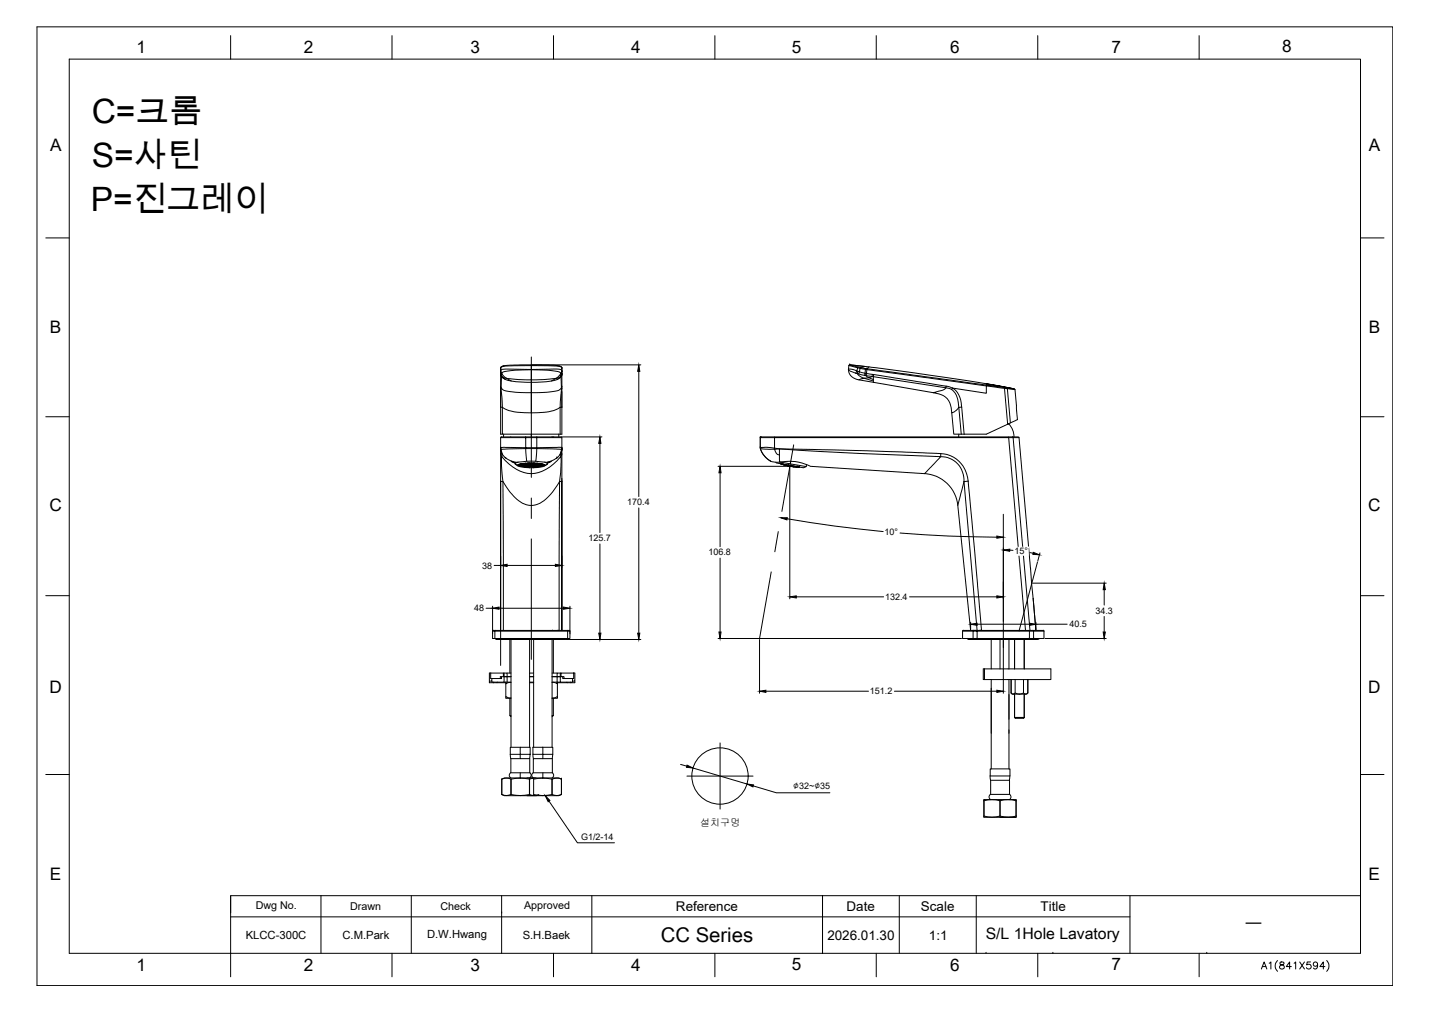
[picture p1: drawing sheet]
<svg xmlns="http://www.w3.org/2000/svg" width="420mm" height="297mm" viewBox="0 0 420 297" stroke-linecap="round" stroke-linejoin="round" font-family="sans-serif">
<!-- layer: 0 -->
<g fill="none" stroke="#000" stroke-width=".29">
<path d="M147.1 119.6l.5 .1v7.9h17M147.1 114l.1 .4M147.1 113.5l.5 6.2a10.4 10.4 0 0 0 6.5 1.6h2M147.1 110a2.02 2.02 0 0 0 1.4 1.5M147.1 109.7l.2 .6M147.1 109.2l.3 .7M147.1 109l.3 .7M147.1 119.6v8h.5M147.1 114v5.6M147.1 114.7v4.9M147.1 113.5v.5M147.1 110v3.5"/>
<path d="M147.1 110l.2 .7-.1 3.2a3.1 3.1 0 0 0 2.9 1.2 42.2 42.2 0 0 0 14.2-.5l.7-.7M147.1 109.7v.3M147.1 109.2v.5M147.1 109v-1l.2-.2a81.3 81.3 0 0 1 16.9-.2l.9 .4v1M147.1 109l.3-.4 1.3-.2h15l1 .2 .4 .4M147.1 108.2v1M147.1 109.7h.1M147.1 108.9v.1M147.3 110.3l.3 .5a3.8 3.8 0 0 0 2.6 1.1M148.1 107.5l-1 .4 .2 1.7a1.36 1.36 0 0 0 1.5 1.5l1.4 .8a45.6 45.6 0 0 0 11.8 0l1.4-.8a1.21 1.21 0 0 0 1.4-.8M156.1 107.2v1.4M156.1 107.2l8.2 .3"/>
<path d="M156.1 107.2l-6.3 .1-2 .2M156.1 108.6v3h-1.4a21.7 21.7 0 0 1-6.3-.7l-1-1.2M156.1 108.6l-6 .3-2.2 .4-.5 .4M156.1 108.6l6 .3 2.2 .4 .4 .4M164.2 107.5l.8 .4M164.6 119.7v7.9M164.7 109.7a2.66 2.66 0 0 1-3 1.7l-5.6 .2v9.7h2a10.4 10.4 0 0 0 6.5-1.6M164.9 110.3h.1M164.9 110.3a3.7 3.7 0 0 1-2.9 1.6M165 113.9l-.4 5.8M165 107.9l.1 1.3M165.1 119.6l-.5 .1"/>
<path d="M165.1 114l-.1 .4M165.1 113.5l-.1 .4M165.1 110l-.3 .7 .2 3.2M165.1 110a2.05 2.05 0 0 1-1.4 1.5M165.1 109.7l-.2 .6M165.1 108.2h.1M165.1 109.7l-.3 .6M165.1 109.2l-.3 .7M165.1 109.1l-.3 1.2M165.1 109l-.4 .7M165.1 119.6v8h-.5M165.1 114v5.6"/>
<path d="M165.1 115.1v4.5M165.1 113.5v.5M165.1 110v3.5M165.1 109.7v.3M165.1 109.2v.5M165.1 108.9v.3M165.1 109.7h.1M165.1 110h.1M249.3 108.6a2.96 2.96 0 0 0 4.2 2.6l.4-.1-1.2-.5-.9-.9M249.3 108.6l.5 .5 1.6 .6M249.3 108.5v.1M249.4 107.4l.3-.2 2.4 .6"/>
<path d="M249.4 107.4l2.6 .6-.3 1M249.4 107.4l-.1 1.2a2.36 2.36 0 0 1 2.4 .4M249.7 107.2h.1M249.7 107.2l4.5 .5-1.4 .3M249.7 107.2l4.4 .5M251.4 109.7h.4M251.7 109l-.3 .7M251.7 109l.3 .1M251.8 109.7l.5 .2M252 109.1l-.2 .6M252 109.1l.5 .1M252.1 107.8l-.1 .2 .7 .2"/>
<path d="M252.1 107.8l.7 .2M252.3 109.9l1.7 .4M252.4 111.6l4.2 .7M252.5 109.2l1.7 .5M252.5 109.2l-.2 .7M252.7 108.2l-.2 1M252.7 108.2h.1M252.8 108.2l1.5 .3M252.8 108l-.1 .2M252.8 108h.1M252.8 108l1.5 .3M252.8 108v.2"/>
<path d="M254 110.3h.3M254.2 109.7l-.2 .6M254.2 107.7l1.1 .1M254.2 109.7h.2M254.3 108.5l-.1 1.2M254.3 108.5l.4 .1M254.3 108.3v.2M254.3 110.3a1.2 1.2 0 0 0 1.9 .3M254.3 108.3h.4M254.3 110.3h.2M254.4 109.7l-.1 .6M254.4 109.7h.2"/>
<path d="M254.5 110.3l1.7 .3M254.6 109.7l1.7 .3M254.6 109.7l-.1 .6M254.7 108.6h.1M254.7 108.6l35.1 4.8M254.7 108.6l-.1 1.1M254.7 108.3l.6-.5 12.8 1.7 21.7 3.2v.4M254.7 108.3h.1M254.7 108.3l35.1 4.8M254.7 108.3v.3M256.2 110.6l.4 .1M256.3 110l-.1 .6"/>
<path d="M256.3 110h.4M256.6 110.7v.8l-1.3-.5-1.4 .1 2.7 .8M256.6 111.5v.8M256.6 112.3l17.6 3.1M256.6 110.7l21.3 3.2 .1-.4M256.7 110l21.3 3.5M256.7 110l-.1 .7M274.2 115.4l.6-.2a5.4 5.4 0 0 0 3.1-1.3 4.1 4.1 0 0 1 3.6 4.3l.2 1.5-.8 .9-1.3 .7a5.3 5.3 0 0 0-5.4-5.9zM278 113.5l1.9 .5M279.9 114a6.7 6.7 0 0 1 2.7 5.6M279.9 114l-.3 .4M282.6 119.6l.7 8"/>
<path d="M282.6 119.6l-.9 .1 .7 7.9M289.8 113.4v2.1l-9.9-1.5M289.8 113.1v.3v-.3M289.8 112.7l8.2 1.6zM289.8 113.4l5.3 .7M289.8 113.4h.1M289.8 113.1h.1M289.8 113.1l4.1 .6M289.8 113.1l5.3 .8M295.1 113.9h.5M295.1 113.9l.7 .1M295.1 114.1l.9 .1 .9 10.1-.8 .3"/>
<path d="M295.1 114.1l1 10.5M295.1 113.9v.2M295.8 114l.2 .2 2.2 .3 .4 4.6M295.8 114l2.1 .2 .3 .3M298.6 119.1l.3 4.2-2 1M147.1 133.3v8.1l.7 .1 .1 43.7M147.1 132.1a2.59 2.59 0 0 0 .3 2.1M147.1 131.7v.3M147.1 132l.1 .8M147.1 131.7l.1 1.1 .5 .9M147.1 131.7h.1M147.1 131.8h.1"/>
<path d="M147.1 131.8v.2M147.1 132v.4M147.1 132l.5 1.6M147.1 132l7.4-.2 .3 3.7h2.6l.3-3.7 7.3 .2M147.3 132.8l.1 1.4M147.3 128.3l-.2 .3M147.3 128.4h7.2M147.4 134.2a11.4 11.4 0 0 0 9.8 4.9 12.7 12.7 0 0 0 7.5-4.9l.1 3.3a9.5 9.5 0 0 1-3 7.7 6.9 6.9 0 0 1-7.3 3.1 13.8 13.8 0 0 1-6.7-6.8l-.5-4.6zM147.6 133.6l1.2 1.1M148 127.5l-.1 .8M148.4 134.5v-.1a5.5 5.5 0 0 0 5.3 1.3l1.1-.2M148.5 134.5h.1"/>
<path d="M150.1 128.4h.1M151.1 135.8l-.9-.3 1.1 .6M151.2 135.9h.2M151.4 136.3l.8 .6M151.4 135.8v.5M151.4 136.3l.7 .5M152.1 136.8a5.8 5.8 0 0 0 3.4 .6M152.1 136.8a7.8 7.8 0 0 1 5.1-.7l1.9 .1 1 .6M152.2 136.7l.2 .1M152.2 136.6v.1M152.3 135.8l-.9 .5M152.3 136.6l.2 .1h-.3"/>
<path d="M152.3 136.5l.8 .2zM152.3 136.6l.8 .2zM152.3 136.7l.8 .2zM152.3 136.6v.1M152.4 136.8l.7 .2-.3-.1M152.4 136.8h.1M152.6 136.4v.4M152.8 136.9h.1M152.8 136.9l.3 .1M153 136.3v.6M153 136.9l.8 .1zM153 136.4l.8 .1z"/>
<path d="M153 137l.8 .1zM153 136.6l.8 .1zM153 136.7l.8 .1zM153 136.8l.8 .2zM153.1 136.2l-.3 .1 .3 .2h-.8M153.1 137h.1M153.2 136.9v.1M153.6 136.4v.6M153.6 137h.1M153.7 137h.1M153.7 136.4v-.2l.1 .1-.1 .1-.5-.2v.8h.5M153.7 137l.8 .1z"/>
<path d="M153.7 136.6l.8 .1zM153.7 136.8l.8 .1zM153.7 137.1h.6M153.7 136.9l.8 .1zM153.7 136.4l.8 .1zM153.9 136.2v.9M154.3 136.1l.2 .1h-.8M154.3 136.1v1M154.3 137.1l.2 .1M154.4 137l.8 .1zM154.4 136.8h.8zM154.4 137.1l.8 .1z"/>
<path d="M154.4 136.9l.8 .1zM154.4 136.6h.8zM154.4 136.4h.8zM154.4 136.1l.1 .1h.7l-.2-.1v1.1M154.5 128.4v.2h3.2v2.9h-3.2v-2.9h-7.4v3.1l1-.3 6.4 .1v.3l9.6-.4 1 .3v-3.1h-7.4v-.2M154.5 128.4h3.2M154.5 137.1h.1M154.5 137.2h.5M154.5 136.1v1.1M155.1 136.1l.1 .1M155.2 136.2h.1M155.2 136.2h.3v1.1h-.3z"/>
<path d="M155.2 137.1h-.2l.2 .1M155.2 137h-.2l.2 .1M155.2 136.9h-.2l.2 .1M155.2 136.7l-.2 .1h.2M155.2 136.5h-.2l.2 .1M155.2 136.2l-.2 .1 .2 .1M155.2 136v.2M155.5 137.4h1.3M155.5 136.1l.3 .1h-.2M155.5 136.8l.3 .1-.3 .1M155.5 137.2h.3M155.5 137h.2"/>
<path d="M155.5 136.2h.1M155.5 137.3v.1M155.6 137l.2 .1-.3 .1h.3M155.6 136.5h.1M155.6 136.3l.2 .3-.3 .1M155.6 136v1.2M155.6 136.1l-.1 .1M155.7 137.2h.7M155.7 137h.8M155.8 137.1v.1M155.8 136l-.2 .1M155.9 136.6l-.2-.1h.8l-.2 .1"/>
<path d="M155.9 136.6l-.2 .1 .2 .2M155.9 136.2h-.2h.8h-.2M155.9 136.2v.9M155.9 136.9h.4M155.9 136.6h.4M155.9 136.2h.4M155.9 136.9l-.2 .1M156.1 127.6v.8M156.3 136.6l.2 .1-.2 .2M156.3 136.2v.9M156.3 136.9l.2 .1M156.4 137.2h.4"/>
<path d="M156.4 137.1v.1M156.5 137h.3l-.4 .1 .4 .1h-.3M156.6 136.3l-.2 .3 .4 .1M156.6 136.2h.2M156.8 136.5h-.2h.2M156.8 136.2h.3v1h-.3zM156.8 136.8l-.4 .1 .4 .1M156.8 136.1l-.4 .1h.2M156.8 136.2l-.2-.2v1.2M156.8 137.2v.2M157 136v.2M157.1 136.2v.1"/>
<path d="M157.1 136.4h.7l-.7 .1 .7 .1-.7 .1 .7 .1-.7 .1M157.1 137l.7-.1zM157.1 137.1l.7-.1-.7 .2M157.1 137.2l.7-.1zM157.2 137h.1M157.2 137.2h-.1M157.4 135.5l3.7 .3M157.6 137.2h.1M157.6 136.1v1.1M157.6 137.2h-.4M157.7 136.7l.8-.1zM157.7 137.1l.8-.1z"/>
<path d="M157.7 137l.8-.1zM157.7 136.5l.8-.1zM157.7 136.9l.8-.1zM157.7 128.4h7.2M157.9 136.1v1M158.3 137.1h-.7M158.3 136.2v.9M158.4 136.5l.8-.1zM158.4 137l.8-.1zM158.4 137l.8-.2zM158.4 136.8l.8-.1zM158.4 136.7l.8-.1z"/>
<path d="M158.4 137.1l.8-.1zM158.4 136.2l-.5 .1-.2-.1 .1-.1-.2 .1h-.6l.2-.1v1.1M158.5 136.2l-.1 .1 .6-.1M158.6 137h.1M158.6 136.2v.8M158.9 136.2v.8M159 136.9l-.7 .2M159 136.8l.8-.2zM159 136.7l.8-.2zM159.1 136.2l.3 .1-.4 .2h.8M159.2 136.3v.5M159.4 136.9h.1"/>
<path d="M159.4 136.9l-.4 .1M159.6 136.8l-.4 .1M159.6 136.4v.3M159.8 136.8l-.8 .2 .4-.1M159.8 136.8h.1M159.9 136.7l-.1 .1M159.9 136.7h.1M160 136.6v.1M160 135.8l.9 .5-.9 .6M160 136.6h-.3l.2-.1v.2M160 136.6l-.3 .1h.3M160.1 136.8a5.7 5.7 0 0 1-3.3 .6"/>
<path d="M160.9 135.8v.5l-.8 .5M161 135.8l-.1 .1M161.1 135.8l.9-.3-1.1 .6M162.1 128.4h.6M163.6 134.5h.1M163.8 134.5l-2.7 1.3M164.1 127.5l.1 .8M164.5 133.6l-1.1 1.2M164.9 128.3l.2 .3M165 132v.4M165 132l-.5 1.6M165.1 131.9v.2a2.59 2.59 0 0 1-.4 2.1z"/>
<path d="M165.1 131.7l-.1 .3M165.1 133.3v8.1M165.1 131.9l-.1 .9-.5 .9M165.1 131.7h.1M165.1 131.7v.2M223.4 131.8a6.6 6.6 0 0 0 2.9 3.6M223.4 131.5h.1M223.4 128.6h.1M223.4 131.5a1.35 1.35 0 0 0 1.5 .5h2.6M223.4 128.6h4.2v3.1l-2.4-.3-1.8 .1zM223.4 128.6v2.9M223.4 131.8h.1"/>
<path d="M223.4 131.8a5.1 5.1 0 0 0 5.1 4h.6M223.6 128.4l-.2 .2M223.6 128.4h4M226.3 135.4v.1M226.3 135.5h.2M227.5 132l.1-.3a37.5 37.5 0 0 0 8.5 .3l18.3 .4 22 .9M227.6 128.4h68.8v.2h-68.8zM227.6 131.7l-.1 .3M227.9 135.8l.3 .2 3.9 .8M229 131.9l-1.4 .1 .6 1.4 .8 .3M229 131.9a1112.6 1112.6 0 0 0 47.4 2.3l-4.7 5-33.6-2.2-.5-.2a13.9 13.9 0 0 0-8.5-1zM229.2 136.2a15.8 15.8 0 0 0 5.8 1 15.8 15.8 0 0 1-5.8-1"/>
<path d="M229.4 136.2l.2 .1M229.4 136.2h.1M229.5 136.3h.1M229.5 136.3h.2M229.7 136.3l.4 .2M229.7 136.3h.1M229.8 136.3h.1M229.9 136.3l.3 .2M230.1 136.5h.2M230.2 136.5h.1M230.2 136.5l.7 .2M230.2 136.4v.1"/>
<path d="M230.2 136.5l.2 .1M230.3 136.5l.1 .1M230.4 136.5v.1M230.6 136.5l-.2-.1 .6 .3M230.6 136.5l.7 .2M230.6 136.6l.7 .1M230.6 136.5h-.4M230.6 136.5v.1M230.9 136.7l-.2-.1 .3 .2M231 136.7l.7 .2h-.2M231 136.6l.7 .1M231 136.5v.1"/>
<path d="M231 136.7v.1M231 136.8h.2M231 136.7h.2M231.2 136.8h.1M231.4 136.7l.7 .2zM231.4 136.6l-.1 .1M231.4 136.8l.4 .1M231.5 136.8v.1M231.6 136.6l.1 .1M231.7 136.9h.1M231.7 136.7h.1M231.7 136.9l.7 .1"/>
<path d="M231.7 136.7h.3M231.8 136.7l-.1 .2 .2 .1-.1-.1M231.8 136.8h.3M232.1 136.8l3.9 .6 .9-.3M232.1 136.8h.1M232.1 136.9l.7 .1M232.2 136.3l4.7 .8 .1-.6M232.2 137h.1M232.2 137h.2M232.3 136.8h.1M232.3 135.5l-.1 .8-3-.6M232.4 136.8h.1"/>
<path d="M232.4 136.8h-.3M232.4 137h.2M232.5 136.8h.1M232.5 136.9l-.1 .1M232.5 136.9l.7 .1M232.5 136.8v.1M232.5 137h.2M232.7 137.1l-.2-.1 1.5 .2h-.2M232.7 137v.1M232.9 136.9l-.1 .1M232.9 137l.7 .1M232.9 137h.7"/>
<path d="M233 137.1h.1M233 137l.1 .1M233.2 136.9v.2M233.2 137.1h.1M233.2 137.1l.3 .1M233.3 137.1h.1M233.3 136.9l.6 .1M233.5 137.1v.1M233.6 137v.1M233.6 137l.1 .1M233.7 137.1h.6M233.7 137h.2"/>
<path d="M233.7 137.1l.4 .1M233.8 137.1v.1M234 137.2h.1M234 137.2h.2M234 137v.1M234.1 137.2h.1M234.3 137.1h.1M234.4 137.1l.3 .1M234.5 137.2h-.5M234.7 137.2h.2M234.8 137.2h.1M271.6 139.1a10.4 10.4 0 0 1 9.8 9.4"/>
<path d="M276.4 133.3v.9a6.8 6.8 0 0 1 6.8 7.3M276.4 133.3a8.5 8.5 0 0 1 8.1 8.1M279.6 121.3l.6 6.3h2.2M281.7 127.5v.8M282.4 127.6h.9M296.1 124.6l-6.3 3h-6.5M296.2 124.6h.2M296.4 128.4h1.1M296.4 124.5l-.2 .1M296.4 124.6l1.2 2 .3 1.7M297.5 128.4l.2 .2M297.5 128.4h1.7"/>
<path d="M297.7 128.6h-1.3l4.9 56.6M297.7 128.6l4.9 56.6M299.4 128.4v.2h-1.7M299.4 128.6l5 56.6M147.1 141.4v43.8zM165.1 141.4l-.7 .1-.1 43.7M165.1 141.4v43.8zM165.1 140.6v.8M283.2 141.5l-1.8 7 3.8 36.7M283.2 141.5l3.9 43.7M284.5 141.4l3.9 43.8M284.5 141.4l-1.3 .1"/>
<path d="M144.2 197.8v1.6h2.8M144.5 199.4v.7h-.7M144.7 185.4h.7v2.2h-.7zM145 185.2l-.3 .2M145 185.2h22.2M145.5 187.6l.5 .3h20.1l.5-.3M145.5 185.2l-.1 .2h21.4M145.7 187.6l.5 .3M147.1 185.2v10.3M147.3 198.8v.6h-.3v-.6h3.1M147.9 197.8h-4.1v2.8l1.3-.2M147.9 198.8v-1h.2v1"/>
<path d="M148.1 198.8h.9v1.6M148.1 198.8v1.6h-3.6v-.3M148.1 197.8h.9v1M149 197.8h1.1M149.8 187.9v9.9M150.1 187.9v31.7M155.6 187.9v31.7M155.6 198.8h1.2M155.6 197.8h1.2M156.8 187.9v31.7M162.2 187.9v31.7M162.2 198.8h2.6"/>
<path d="M162.2 197.8h1.5M162.3 185.1l.1 .1M162.6 187.9v9.9M163.9 185.1l.2 .1M164.6 198.8h-.9l.1 2.1-.8-.4h-.8M164.6 198.8v1.6h3.6v-.3M164.6 197.8h-.9v1M164.8 197.8h-.2v1M164.8 197.8h3.8v1.6h-2.9v-.6h-.9zM165.3 198.8v.6h.4M166.7 185.2l.1 .2M166.8 185.4h.7v2.2h-.7"/>
<path d="M166.8 185.4v2.2h-21.4M167.2 185.2l.3 .2M168.6 197.8h.3v2.3h-.7v-.7M282.8 185.4v2.2h3.1M283 185.2l-.2 .2M283.1 185.2h4M284.2 187.6l.5 .3h20.2l.5-.3M285.7 185.2h1.4M285.9 185.4v2.2h1.2v-2.4h15.4v.2zM286.1 185.2l-.2 .2h-3.1M287.1 187.6h15.4v-2.2h1.2v2.2h-1.2M288.3 185.1l-.4 .1"/>
<path d="M289.2 196.5v3.2h-.3v-3.2h19.9v3.2h-19.6M291.2 187.9v8.6M291.2 199.7v26.2M293.8 187.9v8.6M296.4 187.9v8.6M296.4 199.7v26.2M296.7 187.6l-.1 .3M297.1 199.7v3.9M298.1 187.9v8.6M298.3 199.7v3.9M300.7 199.7v3.9M300.9 187.9v8.6"/>
<path d="M302 199.7v3.9M302.5 185.2h4M303.5 185.2l.2 .2h3M306.5 185.2l.2 .2M306.7 185.4v2.2h-3M145 200.5l3.6 .1M146.2 200.4l-.2 .2M148.1 200.4h2M148.6 200.9v3.8M148.7 200.4l-.1 .5 .8-.4h.7M149.8 205.2v5M150.1 205.1l-.7-.1-.8-.3 .1 .5h1.4"/>
<path d="M150.1 210.2h-.3l.3 .4M152.9 219.6h-3v2M152.9 219.6h2.9v2h-2.9zM155.6 200.4h1.2M155.6 200.6h1.2M156.6 219.6h2.9v2h-2.9zM159.5 219.6h2.9v2M162.2 210.2h.4l-.4 .4M162.2 205.1l.8-.1 .8-.3-.1 .5h-1.5M162.2 200.4h2.4M162.6 205.2v5M163.8 200.9v3.8"/>
<path d="M166.6 200.4l.1 .2h-3M167.8 200.5l-1.1 .1M168.9 200.1v.5h-1.1l-.2-.2M297.1 203.6l.3 .3h4.3l.2-.3M297.1 203.6l.6 .3 .6-.3 1.2 .3 1.2-.3 .7 .3 .6-.3M298.1 210.8h2.8l-.2 .2h-2.3zM298.1 203.9v6.9l.3 .2M300.9 203.9v6.9M300.9 210.8l-.2 .2M147.4 233.4l.8 .4h4.7M147.4 228.9a3.1 3.1 0 0 1 2.7 0M147.4 233.4a3.1 3.1 0 0 0 2.7 0"/>
<path d="M147.4 228.9v4.5M149.9 221.6h3v1.3h2.7v4.1M149.9 221.6l.2 1.3M150.1 227l-.5 .8 .5 .8M150.1 227h5.5M150.1 233.4h.1M150.2 228.9l-.1 4.5M150.2 233.4l2.7 .3M150.2 228.9a12.3 12.3 0 0 1 5.4 0M150.2 228.9v4.5M152.9 228.6h-4.7l-.8 .3M152.9 222.9h-2.8v4.1"/>
<path d="M152.9 228.6h6.6M152.9 227v1.6M154.8 233.8h4.7M155.6 233.4l-2.7 .3M155.6 233.4h.1M155.6 228.9h.1M155.6 228.9v4.5M155.6 233.4l1.4 .3M155.6 227l.5 .8-.5 .8M155.7 221.6l-.1 1.3M156.6 221.6l.1 1.3M156.7 227l-.5 .8 .5 .8"/>
<path d="M156.7 227h5.6M157 228.6l-1.4 .3M158.3 233.4l-.8 .4-4.6-.1M159.5 222.9h-2.8v4.1M159.5 228.6h4.7l.8 .3M159.5 228.6l-2.7 .3v4.5l2.7 .3M159.5 228.6l2.7 .3M159.5 222.9h2.8v4.1M159.5 227v1.6M162.2 233.4l-2.7 .3M162.2 228.9v4.5M162.2 233.4h.1"/>
<path d="M162.2 228.9h.1M162.2 227l.5 .8-.5 .8M162.2 233.4a3.2 3.2 0 0 0 2.8 0M162.2 228.9a3.2 3.2 0 0 1 2.8 0M162.4 221.6l-.2 1.3M162.4 221.6h-2.9v1.3M165 233.4h.1M165 233.4l-.8 .4-4.7-.1M165 228.9h.1M165 228.9v4.5M289.1 239.8l.1 .3h9.3l.1-.3M289.1 235.3l.1-.4h9.3l.1 .4"/>
<path d="M289.1 235.3v4.5M289.1 239.8h.1M289.1 235.3h.1M289.1 239.8a9.3 9.3 0 0 0 4.7 0M289.1 235.3a9.3 9.3 0 0 1 4.7 0M290.9 228l.1 1.2M290.9 225.9h5.8v2.1h-5.8zM291 233.4l-.4 .7 .4 .8M291.1 229.2h5.5v4.2h-5.5zM293.8 235.3v4.5M293.8 239.8h.1M293.8 235.3h.1"/>
<path d="M293.9 239.8a9.3 9.3 0 0 0 4.6 0M293.9 235.3a9.3 9.3 0 0 1 4.6 0M293.9 235.3v4.5M296.6 233.4l.4 .7-.4 .8M296.7 228l-.1 1.2M298.5 235.3v4.5M298.5 239.8h.1M298.5 235.3h.1M298.6 235.3v4.5M293.8 240.1h4.7"/>
<circle cx="211.5" cy="228" r="8.3"/>
</g>
<!-- layer: CENTER -->
<path d="M156.1 104.9v35.4M233.2 130.7l-3.5 19.6M156.1 146.3v6M156.1 158.3v35.4M228.7 156.2l-1 5.9M294.8 151.1v39.2M226.6 168l-3.4 19.6M304.8 165.2l-5.4 20.2M211.6 218.3v19.4M201.8 228h19.5" fill="none" stroke="#000" stroke-width=".29"/>
<!-- layer: DIM_ -->
<g fill="#000" stroke="#000" stroke-width=".29">
<path d="M187.7 107.2l.3 1.9h-.6zM176.3 128.4l.3 1.9h-.7zM211.6 137l.3 1.9h-.7zM229.4 152.1h1.9l-.1 .7zM292.9 157.5l1.9 .3-1.9 .3zM144.7 178.7l1.9-.3v.6zM147.1 166.1l1.9-.3v.6zM163.2 165.8l1.9 .3-1.9 .3zM165.6 178.4l1.9 .3-1.9 .3zM232.1 175.4l1.9-.3v.6zM292.9 175.1l1.9 .3-1.9 .3zM294.8 161.6l1.9-.3v.7z"/>
<path d="M303.6 162.3l1.8 .7-1.9-.1zM324.4 171.3l.4 1.9h-.7zM175.9 186h.7l-.3 1.9zM187.4 186h.6l-.3 1.9zM211.2 185.7h.7l-.3 1.9zM285.2 183.4l1.9-.3v.6zM302.5 183.1l1.9 .3-1.9 .3zM324.1 185.7h.7l-.4 1.9zM223.2 203.1l1.8-.3v.6zM292.9 202.8l1.9 .3-1.9 .3zM160.2 233.8l1.4 1.4-.5 .4zM201.9 224.8l1.7 .9-1.9-.3z"/>
<path d="M219.5 230.3l1.9 .3-.2 .6z"/>
</g>
<g fill="none" stroke="#000" stroke-width=".29">
<path d="M156.4 107.2h31.9M187.7 109.1v36.8M165.2 128.4h11.7M176.3 130.3v26.2M211 137h20.8M211.6 138.9v21.7M232.1 137.3v38.7M176.3 159.8v26.2M187.7 149.2v36.8M231.3 152.4a368.3 368.3 0 0 0 28.2 3.8M264.4 156.6a368.8 368.8 0 0 0 28.5 1.2M142.8 178.7h1.9"/>
<path d="M144.7 178.1v8.1M145.2 166.1h1.9M146.6 178.7h19M147.1 163.4v3.3M149 166.1h14.2M165.1 163.4v3.3M167.5 178.1v8.1M211.6 164v21.7M234 175.4h25.6M267.2 175.4h25.7M294.8 161v21.6M296.7 161.6l.9 .1"/>
<path d="M302.6 162.4l.9 .1M303.4 171.3h21.6M305.5 162.4l-.6 2.5M324.4 173.2v4.6M166.4 187.9h21.9M211 187.6h71.5M223.2 187.9v15.8M285.2 182.8v2.1M287.1 183.4h15.4M294.8 188.2v15.5M304.4 182.8v2.1M304.4 183.4h9.1"/>
<path d="M307 187.6h18M324.4 181.1v4.6M225 203.1h30.2M262.8 203.1h30.1M161.3 235.4l8.4 12.2h10.8M200 224.6l1.8 .5M203.6 225.7l15.9 4.6M221.3 230.9l6.8 2h15.7"/>
</g>
<g fill="#fff" stroke="#fff" stroke-width=".29">
<path d="M184.4 146.4v2.3l6.6-2.3zM184.4 148.7l6.6-2.3v2.3z"/>
<path d="M139.1 177.5v2.3l3.2-2.3zM139.1 179.8l3.2-2.3v2.3z"/>
<path d="M141.6 164.9v2.4l3.1-2.4zM141.6 167.3l3.1-2.4v2.4z"/>
<path d="M173 157v2.3l6.6-2.3zM173 159.3l6.6-2.3v2.3z"/>
<path d="M208.3 161.1v2.4l6.5-2.4zM208.3 163.5l6.5-2.4v2.4z"/>
<path d="M255.7 201.9v2.4l6.5-2.4zM255.7 204.3l6.5-2.4v2.4z"/>
<path d="M260.1 174.2v2.3l6.6-2.3zM260.1 176.5l6.6-2.3v2.3z"/>
<path d="M233.1 229.8v2.4l10.9-2.4zM233.1 232.2l10.9-2.4v2.4z"/>
<path d="M298.2 160.8v2.3l3.9-2.3zM298.2 163.1l3.9-2.3v2.3z"/>
<path d="M314.1 182.3v2.3l5.3-2.3zM314.1 184.6l5.3-2.3v2.3z"/>
<path d="M321.8 178.3v2.3l5.3-2.3zM321.8 180.6l5.3-2.3v2.3z"/>
<path d="M260 155.3v2.2l3.9-2.2zM260 157.5l3.9-2.2v2.2z"/>
</g>
<!-- layer: FORM -->
<g fill="none" stroke="#000" stroke-width=".29">
<path d="M10.9 7.9h398.3v281.7h-398.3zM20.3 17.4h379.4v262.7h-379.4zM67.8 10.5v6.9M115.2 10.5v6.9M162.6 10.5v6.9M210 10.5v6.9M257.5 10.5v6.9M304.9 10.5v6.9M352.3 10.5v6.9M13.4 69.9h6.9M399.7 69.9h6.9M13.4 122.4h6.9"/>
<path d="M399.7 122.4h6.9M13.4 175h6.9M399.7 175h6.9M13.4 227.6h6.9M399.7 227.6h6.9M67.8 263.2v5M67.8 269.4h264.2M94.3 263.2h-26.5v23.8M94.3 263.2h305.4M94.3 263.2v16.9M120.8 263.2v16.9M147.4 263.2v16.9"/>
<path d="M173.9 263.2v16.9M241.7 263.2v16.9v-16.9M241.7 263.2v16.9M264.2 263.2v16.9M286.8 263.2v16.9M332 263.2v16.9M115.2 280.1v6.9M162.6 280.1v6.9M210 280.1v6.9M257.5 280.1v6.9M289.7 280.1h.1M304.9 280.1v6.9"/>
<path d="M309.4 280.1h.1M352.3 280.1v6.9M354.6 280.1h.1"/>
</g>
<!-- layer: TEXT -->
<g fill="none" stroke="#000" stroke-width=".29">
<path d="M147.4 268.2h.1M370.6 284.7l.8-2.1 .8 2.1M370.9 284h1M372.9 283l.5-.4v2.1M375.4 282.2a2.18 2.18 0 0 0 0 3.2M376.2 282.7v.6l.6 .2a.59 .59 0 0 1 .6 .6 .59 .59 0 0 1-.6 .6l-.6-.1-.3-.6 .3-.4 .9-.3 .2-.4-.5-.3zM379.4 284h-1.5l1-1.4v2.1M380.2 283l.5-.4v2.1M381.9 282.6l1.4 2.1M383.3 282.6l-1.4 2.1M385 282.6h-.9l-.2 .9a.74 .74 0 0 1 1.2 0 .74 .74 0 0 1-.2 1.1 .74 .74 0 0 1-1-.3M387.1 283.3a.64 .64 0 0 1-.9 .5 .64 .64 0 0 1-.2-1 .64 .64 0 0 1 1 .1l.1 .4a.99 .99 0 0 1-.8 1.4l-.4-.3"/>
<path d="M389.3 284h-1.5l1-1.4v2.1M389.8 282.2a2.18 2.18 0 0 1 0 3.2"/>
</g>
<g font-size="9.9">
<text x="27" y="36">C=크롬</text>
<text x="27" y="49.1">S=사틴</text>
<text x="26.7" y="62.1">P=진그레이</text>
</g>
<text font-size="7.9" x="365.1" y="274.2">-</text>
<text font-size="6" x="194.2" y="276.9">CC Series</text>
<g font-size="5.1">
<text x="40.1" y="15.7">1</text>
<text x="89.3" y="15.7">2</text>
<text x="138.3" y="15.6">3</text>
<text x="185.4" y="15.7">4</text>
<text x="232.7" y="15.6">5</text>
<text x="279.2" y="15.7">6</text>
<text x="326.5" y="15.5">7</text>
<text x="376.7" y="15.4">8</text>
<text x="14.7" y="44.3">A</text>
<text x="402.2" y="44.3">A</text>
<text x="14.7" y="97.8">B</text>
<text x="402.2" y="97.8">B</text>
<text x="14.5" y="150.3">C</text>
<text x="402" y="150.3">C</text>
<text x="14.5" y="203.5">D</text>
<text x="402" y="203.5">D</text>
<text x="14.7" y="258.5">E</text>
<text x="402.1" y="258.5">E</text>
<text x="40.1" y="285.2">1</text>
<text x="89.3" y="285.2">2</text>
<text x="138.3" y="285.2">3</text>
<text x="185.4" y="285.2">4</text>
<text x="232.7" y="285.1">5</text>
<text x="279.2" y="285.2">6</text>
<text x="326.5" y="285">7</text>
</g>
<text font-size="4.6" x="289.6" y="275.9">S/L 1Hole Lavatory</text>
<g font-size="3.9">
<text x="198.6" y="267.7">Reference</text>
<text x="248.7" y="267.6">Date</text>
<text x="270.6" y="267.7">Scale</text>
<text x="305.7" y="267.6">Title</text>
<text x="243.1" y="276.2">2026.01.30</text>
<text x="273" y="276.2">1:1</text>
</g>
<g font-size="3.3">
<text x="72.2" y="275.9">KLCC-300C</text>
<text x="100.6" y="275.9">C.M.Park</text>
<text x="125.5" y="275.5">D.W.Hwang</text>
<text x="153.6" y="275.9">S.H.Baek</text>
</g>
<g font-size="3.2">
<text x="75.1" y="267.1">Dwg No.</text>
<text x="102.9" y="267.3">Drawn</text>
<text x="129.4" y="267.4">Check</text>
<text x="154" y="267.1">Approved</text>
</g>
<g font-size="2.9">
<text x="233.1" y="231.9">∅32~∅35</text>
<text x="205.8" y="242.5">설치구멍</text>
</g>
<g font-size="2.6">
<text x="184.3" y="148.5">170.4</text>
<text x="172.9" y="159.1">125.7</text>
<text x="259.9" y="157.3">10°</text>
<text x="141.7" y="167.1">38</text>
<text x="208.1" y="163.2">106.8</text>
<text x="298.1" y="162.9">15°</text>
<text x="139.3" y="179.6">48</text>
<text x="260" y="176.3">132.4</text>
<text x="314.2" y="184.3">40.5</text>
<text x="321.8" y="180.4">34.3</text>
<text x="255.6" y="204">151.2</text>
<text x="170.7" y="246.7">G1/2-14</text>
</g>
</svg>
